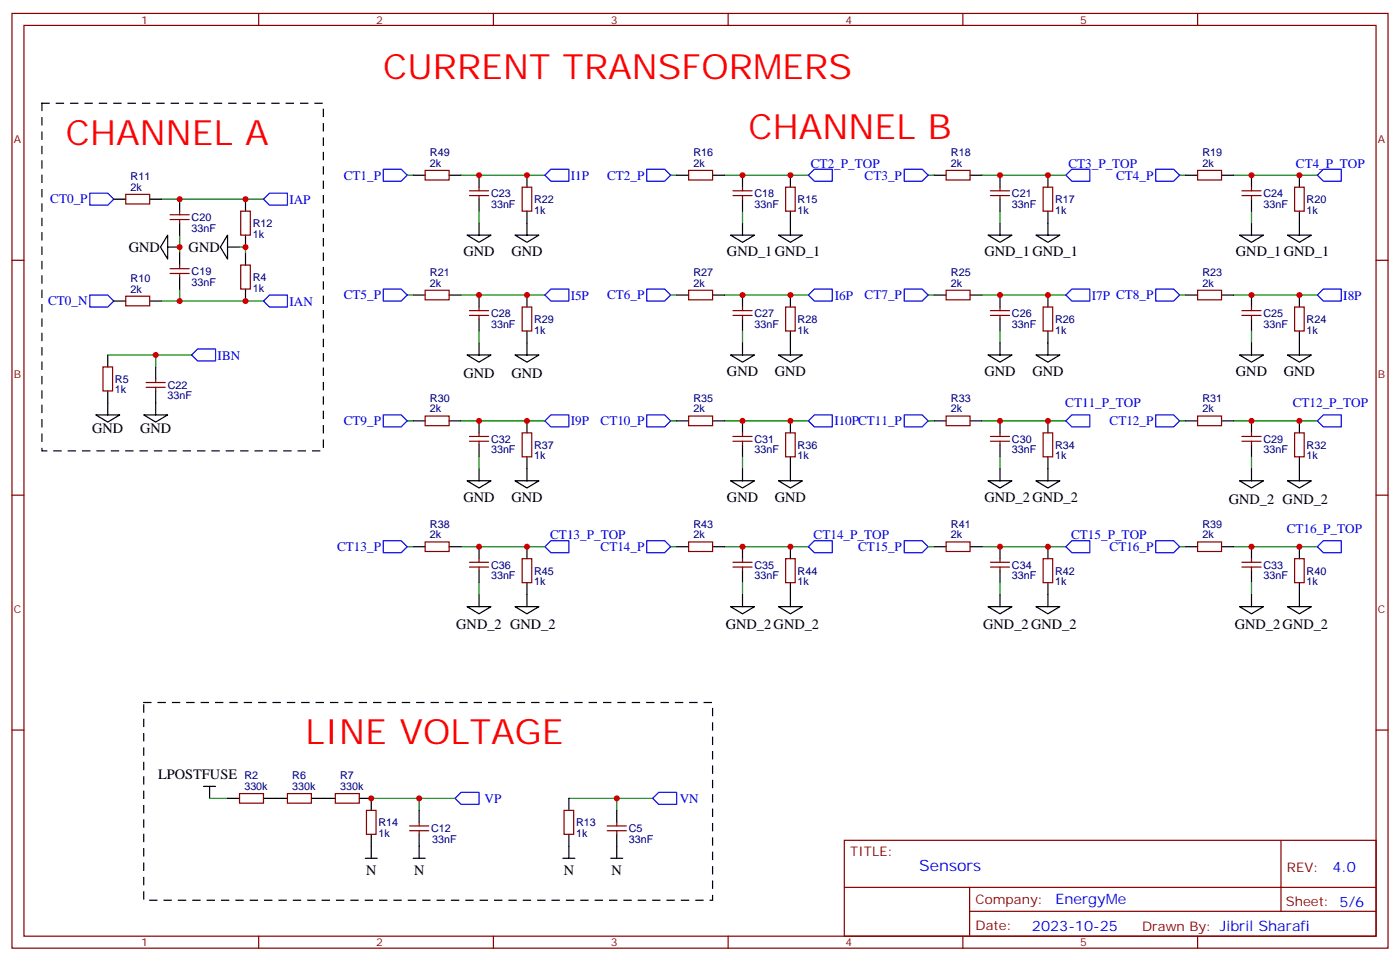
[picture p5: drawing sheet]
<svg xmlns="http://www.w3.org/2000/svg" width="412mm" height="283mm" viewBox="0 0 412 283" stroke-linecap="round" stroke-linejoin="round" font-family="sans-serif">
<g fill="none" stroke="#870000" stroke-width=".35">
<path d="M3.5 4h405.4v275.1h-405.4zM7.1 7.5h398.2v268.1h-398.2zM76.2 4v3.5M145.3 4v3.5M214.5 4v3.5M283.6 4v3.5M352.8 4v3.5M37 57.2h7.1v2.8h-7.1zM125.2 50.2h7.1v2.8h-7.1zM138.3 57.6h5.6M138.3 56.2h5.6M141.1 55.1v1.1"/>
<path d="M141.1 57.6v1M153.8 55.1h2.8v7.1h-2.8zM202.8 50.2h7.1v2.8h-7.1zM215.9 57.6h5.6M215.9 56.2h5.6M218.7 55.1v1.1M218.7 57.6v1M231.4 55.1h2.8v7.1h-2.8zM278.7 50.2h7.1v2.8h-7.1zM291.7 57.6h5.7M291.7 56.2h5.7M294.6 55.1v1.1"/>
<path d="M294.6 57.6v1M307.3 55.1h2.8v7.1h-2.8zM352.8 50.2h7v2.8h-7zM365.8 57.6h5.7M365.8 56.2h5.7M368.7 55.1v1.1M368.7 57.6v1M381.4 55.1h2.8v7.1h-2.8zM3.5 76.6h3.6M50.1 79.1h5.6M50.1 64.6h5.6M50.1 63.2h5.6"/>
<path d="M52.9 62.2v1M52.9 64.6v1.1M52.9 78v1.1M70.9 78h2.8v7.1h-2.8zM70.9 62.2h2.8v7h-2.8zM405.3 76.6h3.6M37 87.2h7.1v2.8h-7.1zM50.1 80.5h5.6M52.9 80.5v1.1M125.2 85.4h7.1v2.9h-7.1zM138.3 92.9h5.6M138.3 91.4h5.6"/>
<path d="M141.1 90.4v1M141.1 92.9v1M153.8 90.4h2.8v7h-2.8zM202.8 85.4h7.1v2.9h-7.1zM215.9 92.9h5.6M215.9 91.4h5.6M218.7 90.4v1M218.7 92.9v1M231.4 90.4h2.8v7h-2.8zM278.7 85.4h7.1v2.9h-7.1zM291.7 92.9h5.7M291.7 91.4h5.7"/>
<path d="M294.6 90.4v1M294.6 92.9v1M307.3 90.4h2.8v7h-2.8zM352.8 85.4h7v2.9h-7zM365.8 92.9h5.7M365.8 91.4h5.7M368.7 90.4v1M368.7 92.9v1M381.4 90.4h2.8v7h-2.8zM30.3 108h2.9v7.1h-2.9zM43 114h5.7M43 112.6h5.7"/>
<path d="M45.9 111.5v1.1M45.9 114v1.1M125.2 122.5h7.1v2.8h-7.1zM138.3 129.9h5.6M138.3 128.5h5.6M141.1 127.4v1.1M141.1 129.9v1.1M153.8 127.4h2.8v7.1h-2.8zM202.8 122.5h7.1v2.8h-7.1zM215.9 129.9h5.6M215.9 128.5h5.6M218.7 127.4v1.1"/>
<path d="M218.7 129.9v1.1M231.4 127.4h2.8v7.1h-2.8zM278.7 122.5h7.1v2.8h-7.1zM291.7 129.9h5.7M291.7 128.5h5.7M294.6 127.4v1.1M294.6 129.9v1.1M307.3 127.4h2.8v7.1h-2.8zM352.8 122.5h7v2.8h-7zM365.8 129.9h5.7M365.8 128.5h5.7M368.7 127.4v1.1"/>
<path d="M368.7 129.9v1.1M381.4 127.4h2.8v7.1h-2.8zM3.5 145.8h3.6M125.2 159.5h7.1v2.8h-7.1zM202.8 159.5h7.1v2.8h-7.1zM278.7 159.5h7.1v2.8h-7.1zM352.8 159.5h7v2.8h-7zM405.3 145.8h3.6M138.3 166.9h5.6M138.3 165.5h5.6M141.1 164.5v1M141.1 166.9v1.1"/>
<path d="M153.8 164.5h2.8v7h-2.8zM215.9 166.9h5.6M215.9 165.5h5.6M218.7 164.5v1M218.7 166.9v1.1M231.4 164.5h2.8v7h-2.8zM291.7 166.9h5.7M291.7 165.5h5.7M294.6 164.5v1M294.6 166.9v1.1M307.3 164.5h2.8v7h-2.8zM365.8 166.9h5.7"/>
<path d="M365.8 165.5h5.7M368.7 164.5v1M368.7 166.9v1.1M381.4 164.5h2.8v7h-2.8zM3.5 214.9h3.6M405.3 214.9h3.6M70.6 233.6h7v2.8h-7zM84.7 233.6h7v2.8h-7zM98.8 233.6h7v2.8h-7zM107.9 238.5h2.9v7.1h-2.9zM166.2 238.5h2.8v7.1h-2.8zM120.6 244.5h5.7"/>
<path d="M120.6 243.1h5.7M123.5 242.1v1M123.5 244.5v1.1M178.9 244.5h5.6M178.9 243.1h5.6M181.7 242.1v1M181.7 244.5v1.1M248.7 247.4h156.6v28.2h-156.6zM377.3 247.4v20.9M76.2 275.6v3.5M145.3 275.6v3.5M214.5 275.6v3.5"/>
<path d="M248.7 261.2h156.5M283.6 275.6v3.5M285.6 268.3h119.6M285.6 261.2v14.1M352.8 275.6v3.5"/>
</g>
<path d="M12.3 30.4h82.9v102.3h-82.9zM42.3 206.8h167.6v58.2h-167.6z" fill="none" stroke="#000" stroke-width=".35" stroke-dasharray="2.1 2.1"/>
<g fill="none" stroke="#00f" stroke-width=".35">
<path d="M26.5 56.9h5.2l1.8 1.7-1.8 1.8h-5.2zM79.4 56.9h5.3v3.5h-5.3l-1.8-1.8zM112.9 49.8h5.3l1.7 1.8-1.7 1.7h-5.3zM160.5 51.6l1.8-1.8h5.3v3.5h-5.3zM190.5 49.8h5.3l1.8 1.8-1.8 1.7h-5.3zM238.1 51.6l1.8-1.8h5.3v3.5h-5.3zM266.3 49.8h5.3l1.8 1.8-1.8 1.7h-5.3zM314 51.6l1.7-1.8h5.3v3.5h-5.3zM340.4 49.8h5.3l1.8 1.8-1.8 1.7h-5.3zM389.8 49.8h5.3v3.5h-5.3l-1.7-1.7zM26.5 86.9h5.2l1.8 1.7-1.8 1.8h-5.2zM77.6 88.6l1.8-1.7h5.3v3.5h-5.3z"/>
<path d="M112.9 85.1h5.3l1.7 1.8-1.7 1.7h-5.3zM160.5 86.9l1.8-1.8h5.3v3.5h-5.3zM190.5 85.1h5.3l1.8 1.8-1.8 1.7h-5.3zM238.1 86.9l1.8-1.8h5.3v3.5h-5.3zM266.3 85.1h5.3l1.8 1.8-1.8 1.7h-5.3zM314 86.9l1.7-1.8h5.3v3.5h-5.3zM340.4 85.1h5.3l1.8 1.8-1.8 1.7h-5.3zM388.1 86.9l1.7-1.8h5.3v3.5h-5.3zM56.4 104.5l1.8-1.8h5.3v3.6h-5.3zM112.9 122.1h5.3l1.7 1.8-1.7 1.8h-5.3zM160.5 123.9l1.8-1.8h5.3v3.6h-5.3zM190.5 122.1h5.3l1.8 1.8-1.8 1.8h-5.3z"/>
<path d="M238.1 123.9l1.8-1.8h5.3v3.6h-5.3zM266.3 122.1h5.3l1.8 1.8-1.8 1.8h-5.3zM314 123.9l1.7-1.8h5.3v3.6h-5.3zM340.4 122.1h5.3l1.8 1.8-1.8 1.8h-5.3zM388.1 123.9l1.7-1.8h5.3v3.6h-5.3zM112.9 159.2h5.3l1.7 1.7-1.7 1.8h-5.3zM190.5 159.2h5.3l1.8 1.7-1.8 1.8h-5.3zM266.3 159.2h5.3l1.8 1.7-1.8 1.8h-5.3zM340.4 159.2h5.3l1.8 1.7-1.8 1.8h-5.3zM160.5 160.9l1.8-1.7h5.3v3.5h-5.3zM238.1 160.9l1.8-1.7h5.3v3.5h-5.3zM314 160.9l1.7-1.7h5.3v3.5h-5.3z"/>
<path d="M388.1 160.9l1.7-1.7h5.3v3.5h-5.3zM134.1 235l1.7-1.7h5.3v3.5h-5.3zM192.3 235l1.7-1.7h5.3v3.5h-5.3z"/>
</g>
<g fill="none" stroke="#008700" stroke-width=".35">
<path d="M47.6 58.6h30M119.9 51.6h1.8M135.8 51.6h24.7M197.6 51.6h1.7M213.4 51.6h24.7M273.4 51.6h1.8M289.3 51.6h24.7M347.5 51.6h1.7M363.4 51.6h24.7M52.9 69.2v5.3M70.6 72.7h1.7v1.8M141.1 62.2v3.5"/>
<path d="M218.7 62.2v3.5M294.6 62.2v3.5M368.7 62.2v3.5M52.9 85.1v3.5h-5.3M52.9 88.6h24.7M119.9 86.9h1.8M135.8 86.9h24.7M141.1 97.4v3.6M197.6 86.9h1.7M213.4 86.9h24.7M218.7 97.4v3.6M273.4 86.9h1.8"/>
<path d="M289.3 86.9h24.7M294.6 97.4v3.6M347.5 86.9h1.7M363.4 86.9h24.7M368.7 97.4v3.6M31.7 104.5h24.7M45.9 104.5v3.5M119.9 123.9h1.8M135.8 123.9h24.7M141.1 134.5v3.5M197.6 123.9h1.7M213.4 123.9h24.7"/>
<path d="M218.7 134.5v3.5M273.4 123.9h1.8M289.3 123.9h24.7M294.6 134.5v3.5M347.5 123.9h1.7M363.4 123.9h24.7M368.7 134.5v3.5M119.9 160.9h1.8M135.8 160.9h24.7M141.1 171.5v3.5M197.6 160.9h1.7M213.4 160.9h24.7"/>
<path d="M218.7 171.5v3.5M273.4 160.9h1.8M289.3 160.9h24.7M294.6 171.5v3.5M347.5 160.9h1.7M363.4 160.9h24.7M368.7 171.5v3.5M61.7 235h5.3M109.4 235h24.7M123.5 235v3.5M167.6 235h24.7M181.7 235v3.5"/>
</g>
<g fill="none" stroke="#000" stroke-width=".35">
<path d="M33.5 58.6h3.5M44.1 58.6h3.5M52.9 58.6v3.6M72.3 58.6v3.6M121.7 51.6h3.5M132.3 51.6h3.5M141.1 51.6v3.5M141.1 58.6v3.6M155.2 51.6v3.5M199.3 51.6h3.5M209.9 51.6h3.5M218.7 51.6v3.5"/>
<path d="M218.7 58.6v3.6M232.8 51.6v3.5M275.2 51.6h3.5M285.8 51.6h3.5M294.6 51.6v3.5M294.6 58.6v3.6M308.7 51.6v3.5M349.2 51.6h3.6M359.8 51.6h3.6M368.7 51.6v3.5M368.7 58.6v3.6M382.8 51.6v3.5"/>
<path d="M49.4 69.2v7.1l-2.1-3.6zM49.4 72.7h3.5M52.9 65.7v3.5M52.9 74.5v3.5M67 69.2v7.1l-2.1-3.6zM67 72.7h3.6M72.3 69.2v3.5M72.3 74.5v3.5M137.6 69.2h7l-3.5 2.1zM141.1 65.7v3.5M151.7 69.2h7l-3.5 2.1zM155.2 62.2v7"/>
<path d="M215.2 69.2h7l-3.5 2.1zM218.7 65.7v3.5M229.3 69.2h7.1l-3.6 2.1zM232.8 62.2v7M291 69.2h7.1l-3.5 2.1zM294.6 65.7v3.5M305.2 69.2h7l-3.5 2.1zM308.7 62.2v7M365.1 69.2h7.1l-3.5 2.1zM368.7 65.7v3.5M379.2 69.2h7.1l-3.5 2.1zM382.8 62.2v7"/>
<path d="M33.5 88.6h3.5M44.1 88.6h3.5M52.9 81.6v3.5M72.3 85.1v3.5M121.7 86.9h3.5M132.3 86.9h3.5M141.1 86.9v3.5M141.1 93.9v3.5M155.2 86.9v3.5M155.2 97.4v7.1M199.3 86.9h3.5M209.9 86.9h3.5"/>
<path d="M218.7 86.9v3.5M218.7 93.9v3.5M232.8 86.9v3.5M232.8 97.4v7.1M275.2 86.9h3.5M285.8 86.9h3.5M294.6 86.9v3.5M294.6 93.9v3.5M308.7 86.9v3.5M308.7 97.4v7.1M349.2 86.9h3.6M359.8 86.9h3.6"/>
<path d="M368.7 86.9v3.5M368.7 93.9v3.5M382.8 86.9v3.5M382.8 97.4v7.1M31.7 104.5v3.5M31.7 115.1v7M45.9 108v3.5M45.9 115.1v7M137.6 104.5h7l-3.5 2.1zM141.1 101v3.5M151.7 104.5h7l-3.5 2.1zM215.2 104.5h7l-3.5 2.1z"/>
<path d="M218.7 101v3.5M229.3 104.5h7.1l-3.6 2.1zM291 104.5h7.1l-3.5 2.1zM294.6 101v3.5M305.2 104.5h7l-3.5 2.1zM365.1 104.5h7.1l-3.5 2.1zM368.7 101v3.5M379.2 104.5h7.1l-3.5 2.1zM28.2 122.1h7.1l-3.6 2.1zM42.3 122.1h7.1l-3.5 2.1zM121.7 123.9h3.5M132.3 123.9h3.5"/>
<path d="M141.1 123.9v3.5M141.1 131v3.5M141.1 138v3.5M155.2 123.9v3.5M155.2 134.5v7M199.3 123.9h3.5M209.9 123.9h3.5M218.7 123.9v3.5M218.7 131v3.5M218.7 138v3.5M232.8 123.9v3.5M232.8 134.5v7"/>
<path d="M275.2 123.9h3.5M285.8 123.9h3.5M294.6 123.9v3.5M294.6 131v3.5M294.6 138v3.5M308.7 123.9v3.5M308.7 134.5v7M349.2 123.9h3.6M359.8 123.9h3.6M368.7 123.9v3.5M368.7 131v3.5M368.7 138v3.5"/>
<path d="M382.8 123.9v3.5M382.8 134.5v7M137.6 141.5h7l-3.5 2.2zM151.7 141.5h7l-3.5 2.2zM215.2 141.5h7l-3.5 2.2zM229.3 141.5h7.1l-3.6 2.2zM291 141.5h7.1l-3.5 2.2zM305.2 141.5h7l-3.5 2.2zM365.1 141.5h7.1l-3.5 2.2zM379.2 141.5h7.1l-3.5 2.2zM121.7 160.9h3.5M132.3 160.9h3.5"/>
<path d="M137.6 178.6h7l-3.5 2.1zM141.1 160.9v3.6M141.1 168v3.5M141.1 175v3.6M151.7 178.6h7l-3.5 2.1zM155.2 160.9v3.6M155.2 171.5v7.1M199.3 160.9h3.5M209.9 160.9h3.5M215.2 178.6h7l-3.5 2.1zM218.7 160.9v3.6M218.7 168v3.5"/>
<path d="M218.7 175v3.6M229.3 178.6h7.1l-3.6 2.1zM232.8 160.9v3.6M232.8 171.5v7.1M275.2 160.9h3.5M285.8 160.9h3.5M291 178.6h7.1l-3.5 2.1zM294.6 160.9v3.6M294.6 168v3.5M294.6 175v3.6M305.2 178.6h7l-3.5 2.1zM308.7 160.9v3.6"/>
<path d="M308.7 171.5v7.1M349.2 160.9h3.6M359.8 160.9h3.6M365.1 178.6h7.1l-3.5 2.1zM368.7 160.9v3.6M368.7 168v3.5M368.7 175v3.6M379.2 178.6h7.1l-3.5 2.1zM382.8 160.9v3.6M382.8 171.5v7.1M60 231.5h3.5M61.7 231.5v3.5"/>
<path d="M67 235h3.6M77.6 235h7.1M91.7 235h7.1M105.8 235h3.6v3.5M123.5 238.5v3.6M167.6 235v3.5M181.7 238.5v3.6M107.6 252.7h3.5M109.4 245.6v7.1M121.7 252.7h3.5M123.5 245.6v7.1M165.8 252.7h3.5"/>
<path d="M167.6 245.6v7.1M179.9 252.7h3.5M181.7 245.6v7.1"/>
</g>
<g fill="#c00">
<circle cx="123.5" cy="235" r=".88"/>
<circle cx="52.9" cy="58.6" r=".88"/>
<circle cx="52.9" cy="88.6" r=".88"/>
<circle cx="52.9" cy="72.7" r=".88"/>
<circle cx="181.7" cy="235" r=".88"/>
<circle cx="109.4" cy="235" r=".88"/>
<circle cx="141.1" cy="51.6" r=".88"/>
<circle cx="155.2" cy="51.6" r=".88"/>
<circle cx="45.9" cy="104.5" r=".88"/>
<circle cx="72.3" cy="88.6" r=".88"/>
<circle cx="72.3" cy="72.7" r=".88"/>
<circle cx="72.3" cy="58.6" r=".88"/>
<circle cx="232.8" cy="51.6" r=".88"/>
<circle cx="218.7" cy="51.6" r=".88"/>
<circle cx="308.7" cy="51.6" r=".88"/>
<circle cx="294.6" cy="51.6" r=".88"/>
<circle cx="382.8" cy="51.6" r=".88"/>
<circle cx="368.7" cy="51.6" r=".88"/>
<circle cx="368.7" cy="86.9" r=".88"/>
<circle cx="382.8" cy="86.9" r=".88"/>
<circle cx="294.6" cy="86.9" r=".88"/>
<circle cx="308.7" cy="86.9" r=".88"/>
<circle cx="218.7" cy="86.9" r=".88"/>
<circle cx="232.8" cy="86.9" r=".88"/>
<circle cx="155.2" cy="86.9" r=".88"/>
<circle cx="141.1" cy="86.9" r=".88"/>
<circle cx="368.7" cy="123.9" r=".88"/>
<circle cx="382.8" cy="123.9" r=".88"/>
<circle cx="294.6" cy="123.9" r=".88"/>
<circle cx="308.7" cy="123.9" r=".88"/>
<circle cx="218.7" cy="123.9" r=".88"/>
<circle cx="232.8" cy="123.9" r=".88"/>
<circle cx="155.2" cy="123.9" r=".88"/>
<circle cx="141.1" cy="123.9" r=".88"/>
<circle cx="368.7" cy="160.9" r=".88"/>
<circle cx="382.8" cy="160.9" r=".88"/>
<circle cx="294.6" cy="160.9" r=".88"/>
<circle cx="308.7" cy="160.9" r=".88"/>
<circle cx="218.7" cy="160.9" r=".88"/>
<circle cx="232.8" cy="160.9" r=".88"/>
<circle cx="155.2" cy="160.9" r=".88"/>
<circle cx="141.1" cy="160.9" r=".88"/>
</g>
<g font-size="10.2" fill="#f00">
<text x="112.9" y="23.4">CURRENT TRANSFORMERS</text>
<text x="220.5" y="41">CHANNEL B</text>
<text x="19.4" y="42.8">CHANNEL A</text>
<text x="90" y="219.1">LINE VOLTAGE</text>
</g>
<text font-size="4.6" fill="#00f" x="270.8" y="256.4">Sensors</text>
<g font-size="4.2">
<text x="37.9" y="74.2">GND</text>
<text x="55.6" y="74.2">GND</text>
<text x="136.5" y="75.3">GND</text>
<text x="150.6" y="75.3">GND</text>
<text x="214.1" y="75.3">GND_1GND_1</text>
<text x="290" y="75.3">GND_1GND_1</text>
<text x="364.1" y="75.3">GND_1GND_1</text>
<text x="136.5" y="111.2">GND</text>
<text x="150.6" y="111.2">GND</text>
<text x="214.1" y="110.6">GND</text>
<text x="228.3" y="110.6">GND</text>
<text x="290" y="110.6">GND</text>
<text x="304.1" y="110.6">GND</text>
<text x="364.1" y="110.6">GND</text>
<text x="378.2" y="110.6">GND</text>
<text x="27.2" y="127.4">GND</text>
<text x="41.3" y="127.4">GND</text>
<text x="136.5" y="147.6">GND</text>
<text x="150.6" y="147.6">GND</text>
<text x="214.1" y="147.6">GND</text>
<text x="228.3" y="147.6">GND</text>
<text x="290" y="147.6">GND_2GND_2</text>
<text x="361.9" y="148.3">GND_2 GND_2</text>
<text x="134.4" y="185.3">GND_2 GND_2</text>
<text x="213.8" y="185.3">GND_2GND_2</text>
<text x="289.6" y="185.3">GND_2GND_2</text>
<text x="363.7" y="185.3">GND_2GND_2</text>
<text x="46.6" y="229.4">LPOSTFUSE</text>
<text x="107.9" y="257.6">N</text>
<text x="122" y="257.6">N</text>
<text x="166.1" y="257.6">N</text>
<text x="180.2" y="257.6">N</text>
</g>
<g font-size="4.2" fill="#00f">
<text x="392.5" y="256.6">4.0</text>
<text x="310.9" y="266.2">EnergyMe</text>
<text x="304" y="274">2023-10-25</text>
</g>
<g font-size="3.9" fill="#00f">
<text x="101.2" y="52.8">CT1_P</text>
<text x="168.2" y="52.9">I1P</text>
<text x="178.9" y="52.8">CT2_P</text>
<text x="238.9" y="49.4">CT2_P_TOP</text>
<text x="254.7" y="52.8">CT3_P</text>
<text x="314.7" y="49.4">CT3_P_TOP</text>
<text x="328.8" y="52.8">CT4_P</text>
<text x="381.7" y="49.4">CT4_P_TOP</text>
<text x="14.8" y="59.9">CT0_P</text>
<text x="85.3" y="60">IAP</text>
<text x="14.1" y="89.9">CT0_N</text>
<text x="85.3" y="90">IAN</text>
<text x="101.2" y="88.1">CT5_P</text>
<text x="168.1" y="88.2">I5P</text>
<text x="178.9" y="88.1">CT6_P</text>
<text x="245.9" y="88.2">I6P</text>
<text x="254.7" y="88.1">CT7_P</text>
<text x="321.6" y="88.2">I7P CT8_P</text>
<text x="395.7" y="88.2">I8P</text>
<text x="64.1" y="105.8">IBN</text>
<text x="313.8" y="119.9">CT11_P_TOP</text>
<text x="380.8" y="119.9">CT12_P_TOP</text>
<text x="101.2" y="125.2">CT9_P</text>
<text x="168.2" y="125.2">I9P</text>
<text x="176.9" y="125.2">CT10_P</text>
<text x="245.8" y="125.2">I10PCT11_P</text>
<text x="326.8" y="125.2">CT12_P</text>
<text x="162.1" y="158.7">CT13_P_TOP</text>
<text x="239.7" y="158.7">CT14_P_TOP</text>
<text x="315.5" y="158.7">CT15_P_TOP</text>
<text x="379" y="157">CT16_P_TOP</text>
<text x="99.3" y="162.2">CT13_P</text>
<text x="176.9" y="162.2">CT14_P</text>
<text x="252.8" y="162.2">CT15_P</text>
<text x="326.8" y="162.2">CT16_P</text>
<text x="142.8" y="236.3">VP</text>
<text x="200.3" y="236.3">VN</text>
</g>
<g font-size="3.9" fill="#800">
<text x="250.5" y="252">TITLE:</text>
<text x="379.1" y="256.6">REV:</text>
<text x="287.4" y="266.2">Company:</text>
<text x="378.7" y="266.8">Sheet: 5/6</text>
<text x="287.4" y="273.8">Date:</text>
<text x="336.4" y="273.9">Drawn By: Jibril Sharafi</text>
</g>
<g font-size="3.2" fill="#800">
<text x="41.6" y="6.9">1</text>
<text x="110.8" y="6.9">2</text>
<text x="179.9" y="6.9">3</text>
<text x="249.1" y="6.9">4</text>
<text x="318.2" y="6.9">5</text>
<text x="4.1" y="42.1">A</text>
<text x="405.9" y="42.1">A</text>
<text x="4.1" y="111.2">B</text>
<text x="405.9" y="111.2">B</text>
<text x="4.1" y="180.3">C</text>
<text x="405.9" y="180.3">C</text>
<text x="41.6" y="278.6">1</text>
<text x="110.8" y="278.6">2</text>
<text x="179.9" y="278.6">3</text>
<text x="249.1" y="278.6">4</text>
<text x="318.2" y="278.6">5</text>
</g>
<g font-size="3.2" fill="#000080">
<text x="126.7" y="45.9">R49</text>
<text x="204.3" y="45.9">R16</text>
<text x="280.1" y="45.9">R18</text>
<text x="354.2" y="45.9">R19</text>
<text x="38.5" y="53">R11</text>
<text x="126.7" y="49.1">2k</text>
<text x="204.3" y="49.1">2k</text>
<text x="280.1" y="49.1">2k</text>
<text x="354.2" y="49.1">2k</text>
<text x="38.5" y="56.2">2k</text>
<text x="144.6" y="58.1">C23</text>
<text x="157.3" y="59.8">R22</text>
<text x="222.3" y="58.1">C18</text>
<text x="234.9" y="59.8">R15</text>
<text x="298.1" y="58.1">C21</text>
<text x="310.8" y="59.8">R17</text>
<text x="372.2" y="58.1">C24</text>
<text x="384.9" y="59.8">R20</text>
<text x="56.4" y="65.2">C20</text>
<text x="144.6" y="61.2">33nF</text>
<text x="157.3" y="62.9">1k</text>
<text x="222.2" y="61.2">33nF</text>
<text x="234.9" y="62.9">1k</text>
<text x="298.1" y="61.2">33nF</text>
<text x="310.8" y="62.9">1k</text>
<text x="372.2" y="61.2">33nF</text>
<text x="384.9" y="62.9">1k</text>
<text x="56.4" y="68.2">33nF</text>
<text x="74.4" y="70">1k</text>
<text x="74.4" y="66.8">R12</text>
<text x="38.5" y="83">R10</text>
<text x="56.4" y="81.1">C19</text>
<text x="74.4" y="82.7">R4</text>
<text x="126.7" y="81.2">R21</text>
<text x="204.3" y="81.2">R27</text>
<text x="280.1" y="81.2">R25</text>
<text x="354.2" y="81.2">R23</text>
<text x="38.5" y="86.1">2k</text>
<text x="56.4" y="84.1">33nF</text>
<text x="74.4" y="85.9">1k</text>
<text x="126.7" y="84.4">2k</text>
<text x="204.3" y="84.4">2k</text>
<text x="280.1" y="84.4">2k</text>
<text x="354.2" y="84.4">2k</text>
<text x="144.6" y="93.4">C28</text>
<text x="157.3" y="95">R29</text>
<text x="222.3" y="93.4">C27</text>
<text x="234.9" y="95">R28</text>
<text x="298.1" y="93.4">C26</text>
<text x="310.8" y="95">R26</text>
<text x="372.2" y="93.4">C25</text>
<text x="384.9" y="95">R24</text>
<text x="144.6" y="96.4">33nF</text>
<text x="157.3" y="98.2">1k</text>
<text x="222.2" y="96.4">33nF</text>
<text x="234.9" y="98.2">1k</text>
<text x="298.1" y="96.4">33nF</text>
<text x="310.8" y="98.2">1k</text>
<text x="372.2" y="96.4">33nF</text>
<text x="384.9" y="98.2">1k</text>
<text x="33.9" y="112.6">R5</text>
<text x="33.9" y="115.8">1k</text>
<text x="49.4" y="117.6">33nF</text>
<text x="49.4" y="114.5">C22</text>
<text x="126.7" y="118.3">R30</text>
<text x="204.3" y="118.3">R35</text>
<text x="280.1" y="118.3">R33</text>
<text x="354.2" y="118.3">R31</text>
<text x="126.7" y="121.4">2k</text>
<text x="204.3" y="121.4">2k</text>
<text x="280.1" y="121.4">2k</text>
<text x="354.2" y="121.4">2k</text>
<text x="144.6" y="130.5">C32</text>
<text x="222.3" y="130.5">C31</text>
<text x="298.1" y="130.5">C30</text>
<text x="372.2" y="130.5">C29</text>
<text x="144.6" y="133.5">33nF</text>
<text x="157.3" y="135.3">1k</text>
<text x="157.3" y="132.1">R37</text>
<text x="222.2" y="133.5">33nF</text>
<text x="234.9" y="135.3">1k</text>
<text x="234.9" y="132.1">R36</text>
<text x="298.1" y="133.5">33nF</text>
<text x="310.8" y="135.3">1k</text>
<text x="310.8" y="132.1">R34</text>
<text x="372.2" y="133.5">33nF</text>
<text x="384.9" y="135.3">1k</text>
<text x="384.9" y="132.1">R32</text>
<text x="126.7" y="155.3">R38</text>
<text x="204.3" y="155.3">R43</text>
<text x="280.1" y="155.3">R41</text>
<text x="354.2" y="155.3">R39</text>
<text x="126.7" y="158.5">2k</text>
<text x="204.3" y="158.5">2k</text>
<text x="280.1" y="158.5">2k</text>
<text x="354.2" y="158.5">2k</text>
<text x="144.6" y="167.5">C36</text>
<text x="222.3" y="167.5">C35</text>
<text x="298.1" y="167.5">C34</text>
<text x="372.2" y="167.5">C33</text>
<text x="144.6" y="170.5">33nF</text>
<text x="157.3" y="172.3">1k</text>
<text x="157.3" y="169.1">R45</text>
<text x="222.2" y="170.5">33nF</text>
<text x="234.9" y="172.3">1k</text>
<text x="234.9" y="169.1">R44</text>
<text x="298.1" y="170.5">33nF</text>
<text x="310.8" y="172.3">1k</text>
<text x="310.8" y="169.1">R42</text>
<text x="372.2" y="170.5">33nF</text>
<text x="384.9" y="172.3">1k</text>
<text x="384.9" y="169.1">R40</text>
<text x="72" y="232.6">330k</text>
<text x="72" y="229.4">R2</text>
<text x="86.1" y="232.6">330k</text>
<text x="86.1" y="229.4">R6</text>
<text x="100.2" y="232.6">330k</text>
<text x="100.2" y="229.4">R7</text>
<text x="111.5" y="243.1">R14</text>
<text x="127" y="245">C12</text>
<text x="169.7" y="243.1">R13</text>
<text x="185.2" y="245">C5</text>
<text x="111.5" y="246.3">1k</text>
<text x="127.3" y="248.1">33nF</text>
<text x="169.7" y="246.3">1k</text>
<text x="185.2" y="248.1">33nF</text>
</g>
</svg>
